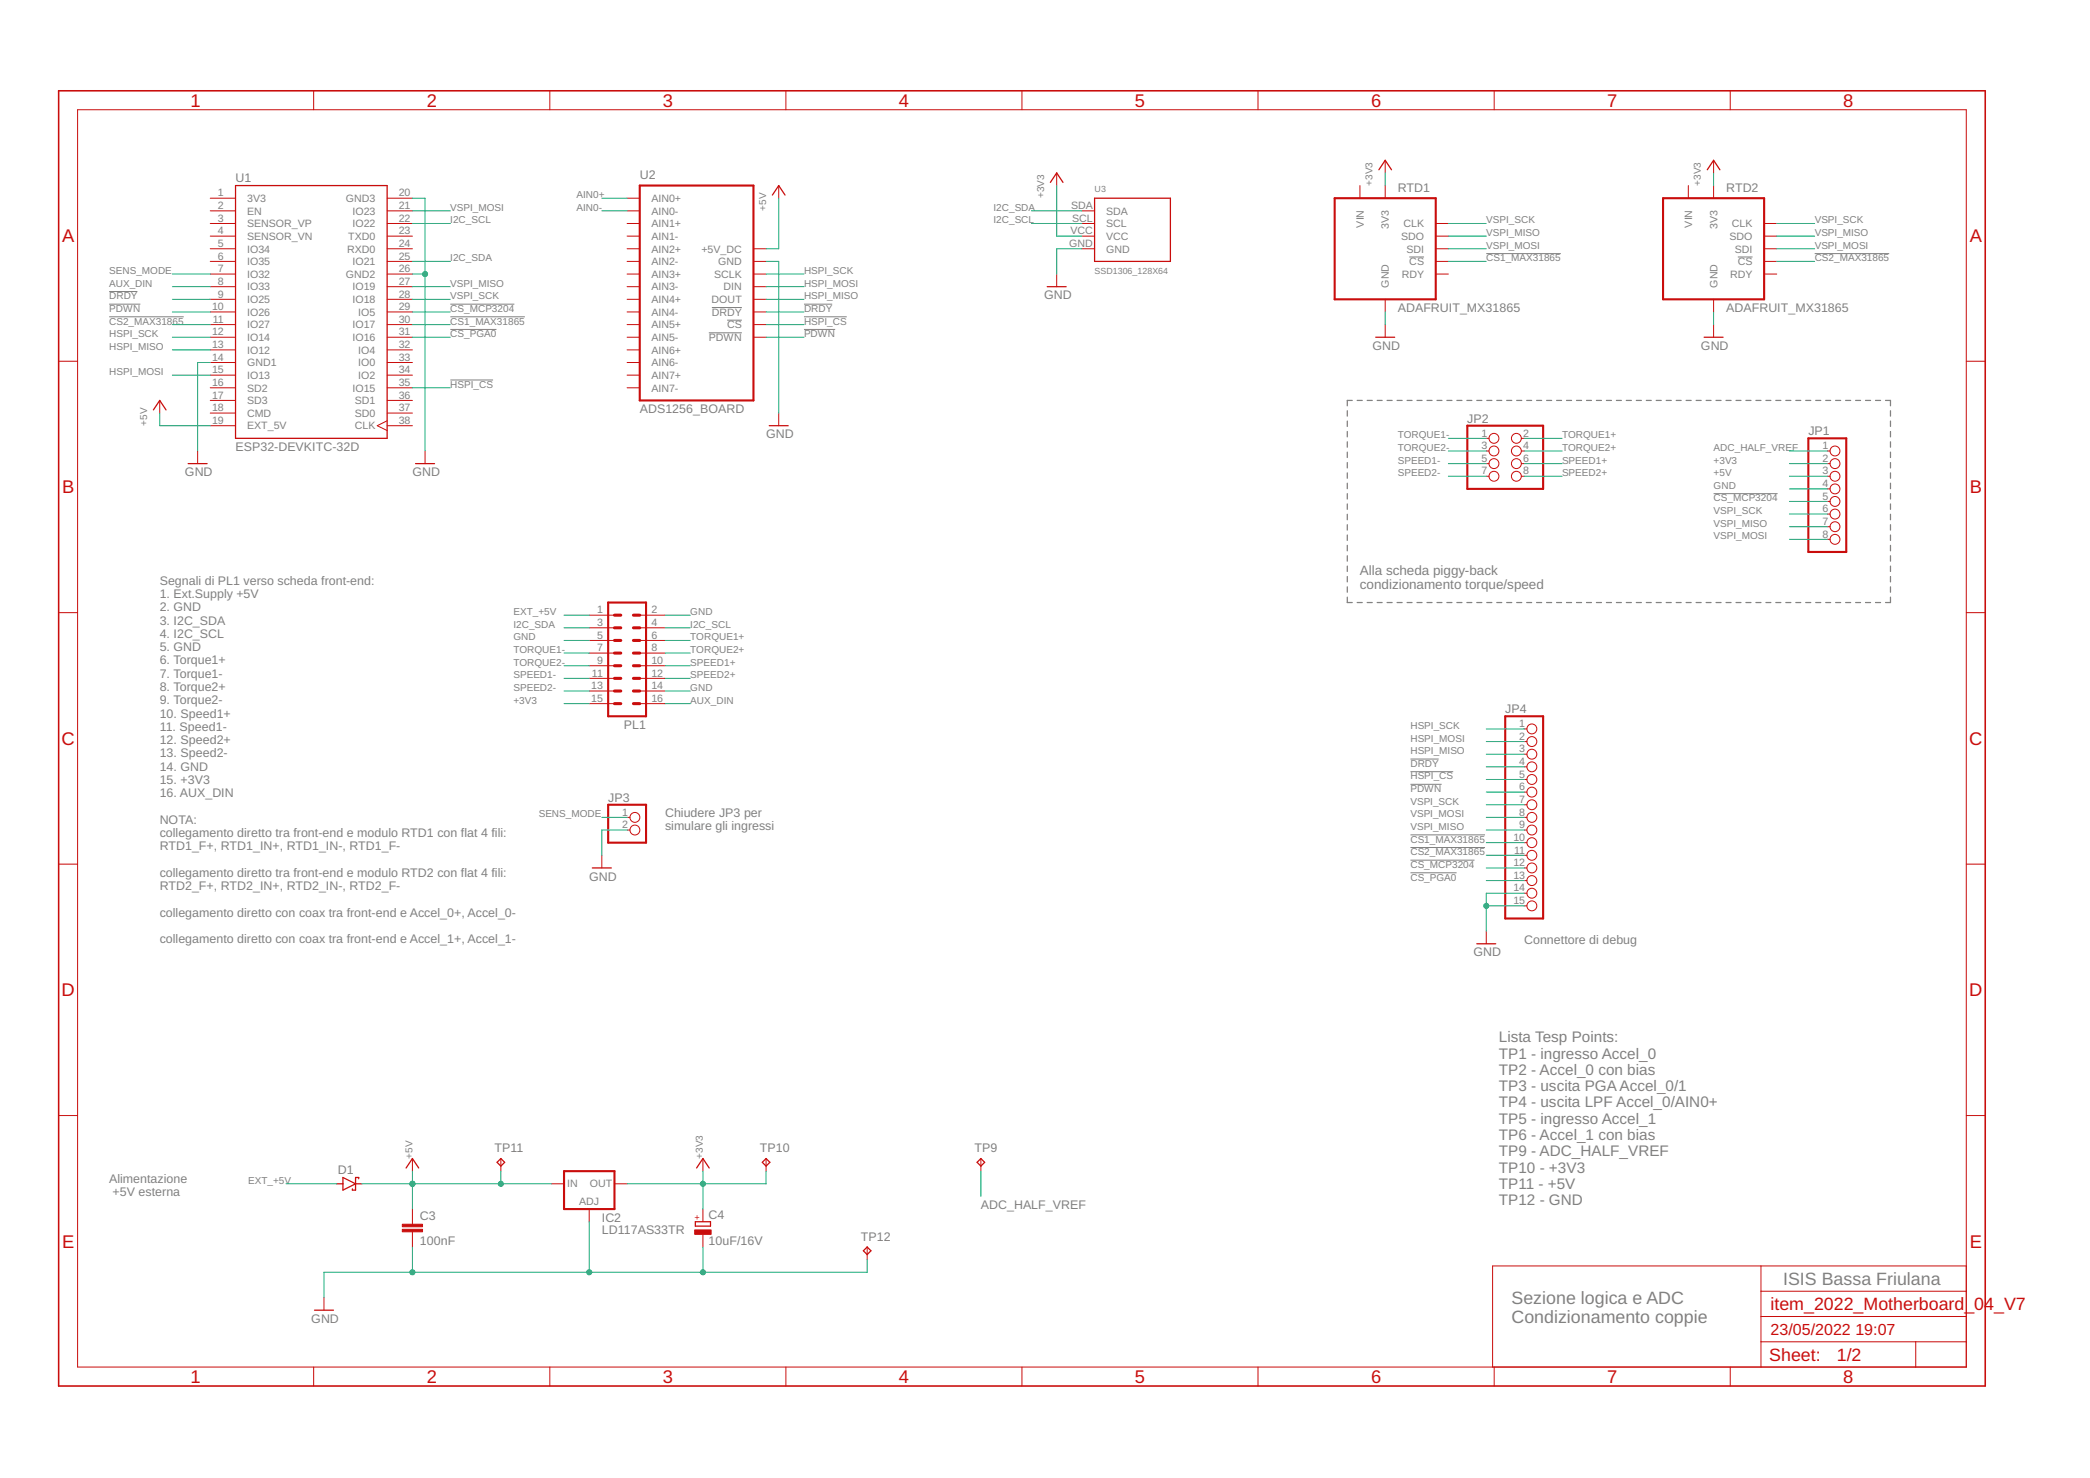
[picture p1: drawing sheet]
<svg xmlns="http://www.w3.org/2000/svg" width="420mm" height="297mm" viewBox="0 0 420 297" stroke-linecap="round" stroke-linejoin="round" font-family="sans-serif">
<g fill="none" stroke="#808080" stroke-width=".25">
<path d="M270.8 82.5v1.1M270.8 84.6v1.1M270.8 86.7v1.1M270.8 88.8v1.1M270.8 90.9v1M270.8 93v1M270.8 95v1.1M270.8 97.1v1.1M270.8 99.2v1.1M271.8 80.5h-1v1.1M272.8 80.5h1.1M274.8 80.5h1.1"/>
<path d="M276.9 80.5h1M278.8 80.5h1.1M280.9 80.5h1M282.9 80.5h1M284.9 80.5h1M286.9 80.5h1M288.9 80.5h1M290.9 80.5h1M292.9 80.5h1M294.9 80.5h1M296.9 80.5h1M298.9 80.5h1"/>
<path d="M300.9 80.5h1M302.9 80.5h1M304.9 80.5h1M306.9 80.5h1M308.9 80.5h1M310.9 80.5h1M312.9 80.5h1M314.9 80.5h1M316.9 80.5h1M318.9 80.5h1M320.9 80.5h1M322.9 80.5h1.1"/>
<path d="M325 80.5h.9M326.9 80.5h1.1M329 80.5h1M331 80.5h1M333 80.5h1M335 80.5h1M337 80.5h1M339 80.5h1M341 80.5h1M343 80.5h1M345 80.5h1M347 80.5h1"/>
<path d="M349 80.5h1M351 80.5h1M353 80.5h1M355 80.5h1M357 80.5h1M359 80.5h1M361 80.5h1M363 80.5h1M365 80.5h1M367 80.5h1M369 80.5h1M371 80.5h1"/>
<path d="M373 80.5h1M375 80.5h1M377 80.5h1.1M379.1 80.5h.9v1.1M380 82.5v1.1M380 84.6v1.1M380 86.7v1.1M380 88.8v1.1M380 90.9v1M380 93v1M380 95v1.1M380 97.1v1.1"/>
<path d="M380 99.2v1.1M270.8 101.3v1.1M270.8 103.4v1.1M270.8 105.5v1M270.8 107.5v1.1M270.8 109.6v1.1M270.8 111.7v1.1M270.8 113.8v1.1M270.8 115.9v1M270.8 117.9v1.1M380 101.3v1.1M380 103.4v1.1"/>
<path d="M380 105.5v1M380 107.5v1.1M380 109.6v1.1M380 111.7v1.1M380 113.8v1.1M380 115.9v1M380 117.9v1.1M270.8 120v1.1h1M272.8 121.1h1.1M274.8 121.1h1.1M276.9 121.1h1M278.8 121.1h1.1"/>
<path d="M280.9 121.1h1M282.9 121.1h1M284.9 121.1h1M286.9 121.1h1M288.9 121.1h1M290.9 121.1h1M292.9 121.1h1M294.9 121.1h1M296.9 121.1h1M298.9 121.1h1M300.9 121.1h1M302.9 121.1h1"/>
<path d="M304.9 121.1h1M306.9 121.1h1M308.9 121.1h1M310.9 121.1h1M312.9 121.1h1M314.9 121.1h1M316.9 121.1h1M318.9 121.1h1M320.9 121.1h1M322.9 121.1h1.1M325 121.1h.9M326.9 121.1h1.1"/>
<path d="M329 121.1h1M331 121.1h1M333 121.1h1M335 121.1h1M337 121.1h1M339 121.1h1M341 121.1h1M343 121.1h1M345 121.1h1M347 121.1h1M349 121.1h1M351 121.1h1"/>
<path d="M353 121.1h1M355 121.1h1M357 121.1h1M359 121.1h1M361 121.1h1M363 121.1h1M365 121.1h1M367 121.1h1M369 121.1h1M371 121.1h1M373 121.1h1M375 121.1h1"/>
<path d="M377 121.1h1.1M380 120v1.1h-.9"/>
</g>
<g fill="none" stroke="#808080" stroke-width=".2">
<path d="M21.9 58.6h5.7M283.3 51.6h3M298.8 51h15M349.4 51.6h2.9M364.8 51h15M21.9 61.1h6.3M21.9 63.7h15M90.5 61.1h12.9M90.5 63.7h15M90.5 76.4h8.6M90.5 66.2h9.3M142.5 66.9h6.6"/>
<path d="M143.1 61.8h6M146.2 64.3h2.9M161.6 61.1h5.7M161.6 63.7h8.6M161.6 66.2h6.3M344.5 99.2h12.9M283.5 152.5h5.7M283.5 155.1h8.6M283.5 157.6h6.3M283.5 167.8h15M283.5 170.3h15M283.5 172.9h12.9"/>
<path d="M283.5 175.4h9.3"/>
</g>
<g fill="none" stroke="#c90d0c" stroke-width=".25">
<path d="M47.3 37.3h30.5v50.8h-30.5zM155.3 39.2l1.2-1.9 1.3 1.9M211.2 36.7l1.2-1.9 1.3 1.9M220 39.8h15.3v12.7h-15.3zM277.2 34.1l1.3-1.9 1.2 1.9M343.2 34.1l1.3-1.9 1.3 1.9M210.5 57.6h3.8M276.6 67.8h3.8M342.6 67.8h3.8M30.8 82.4l1.3-1.9 1.3 1.9M37.8 93.2h3.8M83.5 93.2h3.9"/>
<path d="M154.6 85.6h3.9M119.1 174.4h3.8M296.9 189.7h3.8M67.7 237.9h1.2M68.9 236.6l2.6 1.3-2.6 1.3zM71.5 237.9h1.2M72.1 236.9v-.3h-.6v2.6h-.7v-.3M81.6 234.7l1.3-1.9 1.3 1.9M99.9 233.6l.8-.8 .8 .8-.8 .8zM140 234.7l1.3-1.9 1.3 1.9M153.2 233.6l.8-.8 .8 .8-.8 .8zM196.4 233.6l.8-.8 .8 .8-.8 .8z"/>
<path d="M139.8 245.5h3v.9h-3zM173.6 251.4l.7-.8 .8 .8-.8 .7zM63.2 263.3h3.8"/>
</g>
<g fill="none" stroke="#c90d0c" stroke-width=".2">
<path d="M63.1 18.2v3.9M110.5 18.2v3.9M158 18.2v3.9M205.4 18.2v3.9M252.9 18.2v3.9M300.4 18.2v3.9M347.8 18.2v3.9M15.6 22.1h379.7v252.6h-379.7zM42.3 39.8h5M77.8 39.8h5.1M126.1 39.8h2.5M156.5 37.3v2.5"/>
<path d="M212.4 34.8v2.5M273.4 37.3v2.5M278.5 32.2v2.6M278.5 37.3v2.5M339.4 37.3v2.5M344.5 32.2v2.6M344.5 37.3v2.5M42.3 42.4h5M42.3 44.9h5M42.3 47.5h5M42.3 50h5M42.3 52.5h5"/>
<path d="M42.3 55.1h5M42.3 57.6h5M77.8 42.4h5.1M77.8 44.9h5.1M77.8 47.5h5.1M77.8 50h5.1M77.8 52.5h5.1M77.8 55.1h5.1M77.8 57.6h5.1M126.1 42.4h2.5M126.1 44.9h2.5M126.1 47.5h2.5"/>
<path d="M126.1 50h2.5M126.1 52.5h2.5M126.1 55.1h2.5M126.1 57.6h2.5M151.5 50h2.5M151.5 52.5h2.5M151.5 55.1h2.5M151.5 57.6h2.5M212.4 55.1v2.5M217.5 42.4h2.5M217.5 44.9h2.5M217.5 47.5h2.5"/>
<path d="M217.5 50h2.5M288.6 44.9h2.6M288.6 47.5h2.6M288.6 50h2.6M288.6 52.5h2.6M288.6 55.1h2.6M354.6 44.9h2.6M354.6 47.5h2.6M354.6 50h2.6M354.6 52.5h2.6M354.6 55.1h2.6M11.8 72.6h3.8"/>
<path d="M42.3 60.2h5M42.3 62.7h5M42.3 65.2h5M42.3 67.8h5M42.3 70.3h5M42.3 72.9h5M42.3 75.4h5M42.3 77.9h5M77.8 60.2h5.1M77.8 62.7h5.1M77.8 65.2h5.1M77.8 67.8h5.1"/>
<path d="M77.8 70.3h5.1M77.8 72.9h5.1M77.8 75.4h5.1M77.8 77.9h5.1M126.1 60.2h2.5M126.1 62.7h2.5M126.1 65.2h2.5M126.1 67.8h2.5M126.1 70.3h2.5M126.1 72.9h2.5M126.1 75.4h2.5M126.1 77.9h2.5"/>
<path d="M151.5 60.2h2.5M151.5 62.7h2.5M151.5 65.2h2.5M151.5 67.8h2.5M278.5 60.2v2.5M278.5 65.2v2.6M344.5 60.2v2.5M344.5 65.2v2.6M395.3 72.6h3.8M32.1 80.5v2.5M39.7 90.6v2.6M42.3 80.5h5"/>
<path d="M42.3 83h5M42.3 85.6h5M77.8 80.5h5.1M77.8 83h5.1M77.8 85.6h5.1M77.8 84.6l-2 1 2 .9M85.4 90.6v2.6M156.5 83v2.6M298.8 90.6h.5M298.8 93.2h.5M298.8 95.7h.5M298.8 88.1h.5"/>
<path d="M305.8 90.6h.6M305.8 93.2h.6M305.8 95.7h.6M305.8 88.1h.6M367.3 90.6h.6M367.3 93.2h.6M367.3 95.7h.6M367.3 98.3h.6M367.3 100.8h.6M367.3 103.3h.6M367.3 105.9h.6M367.3 108.4h.6"/>
<path d="M11.8 123.1h3.8M118.4 123.6h5.1M118.4 126.2h5.1M118.4 128.7h5.1M118.4 131.3h5.1M118.4 133.8h5.1M118.4 136.3h5.1M118.4 138.9h5.1M128.6 123.6h5.1M128.6 126.2h5.1M128.6 128.7h5.1M128.6 131.3h5.1"/>
<path d="M128.6 133.8h5.1M128.6 136.3h5.1M128.6 138.9h5.1M395.3 123.1h3.8M118.4 141.4h5.1M128.6 141.4h5.1M306.4 146.5h.6M306.4 149h.6M306.4 151.6h.6M306.4 154.1h.6M306.4 156.7h.6M306.4 159.2h.6"/>
<path d="M11.8 173.7h3.8M121 171.9v2.5M126.1 164.3h.5M126.1 166.8h.5M306.4 164.3h.6M306.4 166.8h.6M306.4 161.7h.6M306.4 169.4h.6M306.4 171.9h.6M306.4 174.4h.6M306.4 177h.6M306.4 179.5h.6"/>
<path d="M395.3 173.7h3.8M298.8 187.1v2.6M306.4 182.1h.6M11.8 224.2h3.8M82.9 232.8v2.6M100.7 232.8v2.6M110.8 237.9h2.6M123.5 237.9h2.6M141.3 232.8v2.6M154 232.8v2.6M197.2 232.8v2.6M395.3 224.2h3.8"/>
<path d="M82.9 243v3M82.9 247.6v3M118.4 243v2.5M141.3 243v2.5M141.3 248.1v2.5M174.3 250.6v2.6M354 254.4v20.3M354 259.5h41.3M395.3 254.4h-95.2v20.3M63.1 274.7v3.9M65.1 260.8v2.5M110.5 274.7v3.9"/>
<path d="M158 274.7v3.9M205.4 274.7v3.9M252.9 274.7v3.9M300.4 274.7v3.9M347.8 274.7v3.9M354 269.7h41.3M354 264.6h41.3M385.1 269.7v5"/>
<circle cx="300.3" cy="90.6" r=".99"/>
<circle cx="300.3" cy="95.7" r=".99"/>
<circle cx="300.3" cy="88.1" r=".99"/>
<circle cx="300.3" cy="93.2" r=".99"/>
<circle cx="304.8" cy="93.2" r=".99"/>
<circle cx="304.8" cy="95.7" r=".99"/>
<circle cx="304.8" cy="88.1" r=".99"/>
<circle cx="304.8" cy="90.6" r=".99"/>
<circle cx="368.9" cy="93.2" r=".99"/>
<circle cx="368.9" cy="90.6" r=".99"/>
<circle cx="368.9" cy="95.7" r=".99"/>
<circle cx="368.9" cy="98.3" r=".99"/>
<circle cx="368.9" cy="103.3" r=".99"/>
<circle cx="368.9" cy="105.9" r=".99"/>
<circle cx="368.9" cy="100.8" r=".99"/>
<circle cx="368.9" cy="108.4" r=".99"/>
<circle cx="308" cy="154.1" r=".99"/>
<circle cx="308" cy="151.6" r=".99"/>
<circle cx="308" cy="156.7" r=".99"/>
<circle cx="308" cy="159.2" r=".99"/>
<circle cx="308" cy="149" r=".99"/>
<circle cx="308" cy="146.5" r=".99"/>
<circle cx="127.6" cy="164.3" r=".99"/>
<circle cx="127.6" cy="166.8" r=".99"/>
<circle cx="308" cy="164.3" r=".99"/>
<circle cx="308" cy="166.8" r=".99"/>
<circle cx="308" cy="169.4" r=".99"/>
<circle cx="308" cy="161.7" r=".99"/>
<circle cx="308" cy="171.9" r=".99"/>
<circle cx="308" cy="177" r=".99"/>
<circle cx="308" cy="174.4" r=".99"/>
<circle cx="308" cy="179.5" r=".99"/>
<circle cx="308" cy="182.1" r=".99"/>
</g>
<path d="M128.6 37.3h22.9v43.2h-22.9zM268.3 39.8h20.3v20.4h-20.3zM334.3 39.8h20.3v20.4h-20.3zM295 85.6h15.2v12.7h-15.2zM363.5 88.1h7.7v22.8h-7.7zM122.3 121.1h7.6v22.9h-7.6zM302.6 144h7.6v40.6h-7.6zM122.3 161.7h7.6v7.7h-7.6zM113.4 235.4h10.1v7.6h-10.1z" fill="none" stroke="#c90d0c" stroke-width=".42"/>
<path d="M11.8 18.2h387.3v260.4h-387.3z" fill="none" stroke="#c90d0c" stroke-width=".32"/>
<g fill="#c90d0c" stroke="#c90d0c" stroke-width=".2">
<path d="M80.9 247.1h4v.5h-4z"/>
<path d="M80.9 246h4v.5h-4z"/>
<path d="M139.7 247.2h3.3v.9h-3.3z"/>
</g>
<g fill="none" stroke="#c90d0c" stroke-width=".61">
<path d="M123.5 133.8h1.3M123.5 131.3h1.3M123.5 128.7h1.3M123.5 126.2h1.3M123.5 123.6h1.3M123.5 136.3h1.3M123.5 138.9h1.3M127.3 133.8h1.3M127.3 131.3h1.3M127.3 128.7h1.3M127.3 126.2h1.3M127.3 123.6h1.3"/>
<path d="M127.3 136.3h1.3M127.3 138.9h1.3M123.5 141.4h1.3M127.3 141.4h1.3"/>
</g>
<g fill="none" stroke="#0dab76" stroke-width=".2">
<path d="M82.9 39.8h2.5v50.8M121 39.8h5.1M156.5 39.8v10.2h-2.5M212.4 37.3v10.2h5.1M278.5 34.8v2.5M344.5 34.8v2.5M34.6 55.1h7.7M34.6 57.6h7.7M82.9 52.5h7.6M82.9 55.1h2.5M82.9 57.6h7.6M82.9 44.9h7.6"/>
<path d="M82.9 42.4h7.6M121 42.4h5.1M154 52.5h2.5v30.5M154 55.1h7.6M154 57.6h7.6M207.3 44.9h10.2M207.3 42.4h10.2M217.5 50h-5.1v5.1M291.2 47.5h7.6M291.2 52.5h7.6M291.2 50h7.6M291.2 44.9h7.6"/>
<path d="M357.2 47.5h7.6M357.2 52.5h7.6M357.2 50h7.6M357.2 44.9h7.6M34.6 67.8h7.7M34.6 75.4h7.7M34.6 70.3h7.7M34.6 60.2h7.7M34.6 62.7h7.7M34.6 65.2h7.7M42.3 72.9h-2.6v17.7M82.9 67.8h7.6"/>
<path d="M82.9 60.2h7.6M82.9 62.7h7.6M82.9 65.2h7.6M82.9 77.9h7.6M154 67.8h7.6M154 60.2h7.6M154 62.7h7.6M154 65.2h7.6M278.5 62.7v2.5M344.5 62.7v2.5M32.1 83v2.6h10.2M291.2 93.2h7.6"/>
<path d="M291.2 95.7h7.6M291.2 90.6h7.6M291.2 88.1h7.6M306.4 93.2h7.6M306.4 95.7h7.6M306.4 90.6h7.6M306.4 88.1h7.6M359.7 93.2h7.6M359.7 98.3h7.6M359.7 95.7h7.6M359.7 90.6h7.6M359.7 103.3h7.6"/>
<path d="M359.7 108.4h7.6M359.7 105.9h7.6M359.7 100.8h7.6M113.4 123.6h5M113.4 128.7h5M113.4 138.9h5M113.4 126.2h5M113.4 131.3h5M113.4 133.8h5M113.4 136.3h5M133.7 123.6h5.1M133.7 128.7h5.1"/>
<path d="M133.7 138.9h5.1M133.7 126.2h5.1M133.7 131.3h5.1M133.7 133.8h5.1M133.7 136.3h5.1M113.4 141.4h5M133.7 141.4h5.1M298.8 146.5h7.6M298.8 149h7.6M298.8 151.6h7.6M298.8 154.1h7.6M298.8 156.7h7.6"/>
<path d="M298.8 159.2h7.6M121 164.3h5.1M126.1 166.8h-5.1v5.1M298.8 166.8h7.6M298.8 161.7h7.6M298.8 164.3h7.6M298.8 169.4h7.6M298.8 171.9h7.6M298.8 174.4h7.6M298.8 177h7.6M306.4 179.5h-7.6v7.6M298.8 182.1h7.6"/>
<path d="M57.5 237.9h10.2M72.7 237.9h38.1M82.9 235.4v7.6M100.7 235.4v2.5M141.3 235.4v7.6M154 235.4v2.5h-27.9M197.2 235.4v5.1M82.9 250.6v5.1M118.4 245.5v10.2M141.3 250.6v5.1M174.3 253.2v2.5h-109.2v5.1"/>
</g>
<g fill="#0dab76" stroke="#0dab76" stroke-width=".2">
<circle cx="141.3" cy="237.9" r=".51"/>
<circle cx="85.4" cy="55.1" r=".51"/>
<circle cx="82.9" cy="255.7" r=".51"/>
<circle cx="118.4" cy="255.7" r=".51"/>
<circle cx="141.3" cy="255.7" r=".51"/>
<circle cx="298.8" cy="182.1" r=".51"/>
<circle cx="82.9" cy="237.9" r=".51"/>
<circle cx="100.7" cy="237.9" r=".51"/>
</g>
<g font-size="3.7" fill="#c90d0c">
<text x="38.3" y="21.4">1</text>
<text x="85.8" y="21.4">2</text>
<text x="133.2" y="21.4">3</text>
<text x="180.7" y="21.4">4</text>
<text x="228.2" y="21.4">5</text>
<text x="275.6" y="21.4">6</text>
<text x="323.1" y="21.4">7</text>
<text x="370.5" y="21.4">8</text>
<text x="12.5" y="48.6">A</text>
<text x="396" y="48.6">A</text>
<text x="12.5" y="99.2">B</text>
<text x="396" y="99.2">B</text>
<text x="12.4" y="149.7">C</text>
<text x="395.9" y="149.7">C</text>
<text x="12.4" y="200.2">D</text>
<text x="395.9" y="200.2">D</text>
<text x="12.5" y="250.8">E</text>
<text x="396" y="250.8">E</text>
<text x="38.3" y="277.9">1</text>
<text x="85.8" y="277.9">2</text>
<text x="133.2" y="277.9">3</text>
<text x="180.7" y="277.9">4</text>
<text x="228.2" y="277.9">5</text>
<text x="275.6" y="277.9">6</text>
<text x="323.1" y="277.9">7</text>
<text x="370.5" y="277.9">8</text>
</g>
<g font-size="3.6" fill="#808080">
<text x="303.9" y="262">Sezione logica e ADC</text>
<text x="358.5" y="258.2">ISIS Bassa Friulana</text>
<text x="303.9" y="265.9">Condizionamento coppie</text>
</g>
<g font-size="3.6" fill="#c90d0c">
<text x="355.9" y="263.3">item_2022_Motherboard_04_V7</text>
<text x="355.7" y="273.6">Sheet:</text>
<text x="369.3" y="273.5">1/2</text>
</g>
<g font-size="3.2" fill="#c90d0c">
<text x="355.9" y="268.4">23/05/2022</text>
<text x="373" y="268.4">19:07</text>
</g>
<g font-size="3.1" fill="#808080">
<text x="301.3" y="209.4">Lista Tesp Points:</text>
<text x="301.3" y="212.7">TP1 - ingresso Accel_0</text>
<text x="301.3" y="216">TP2 - Accel_0 con bias</text>
<text x="301.3" y="219.3">TP3 - uscita PGAAccel_0/1</text>
<text x="301.3" y="222.6">TP4 - uscita LPF Accel_0/AIN0+</text>
<text x="301.3" y="225.9">TP5 - ingresso Accel_1</text>
<text x="301.3" y="229.1">TP6 - Accel_1 con bias</text>
<text x="301.3" y="232.4">TP9 - ADC_HALF_VREF</text>
<text x="301.3" y="235.7">TP10 - +3V3</text>
<text x="301.3" y="239">TP11 - +5V</text>
<text x="301.3" y="242.3">TP12 - GND</text>
</g>
<g font-size="2.7" fill="#808080">
<text x="273.4" y="115.5">Alla scheda piggy-back</text>
<text x="273.4" y="118.4">condizionamento torque/speed</text>
</g>
<g font-size="2.5" fill="#808080">
<text x="47.3" y="36.6">U1</text>
<text x="128.6" y="36">U2</text>
<text x="281" y="38.6">RTD1</text>
<text x="347" y="38.6">RTD2</text>
<text x="209.9" y="60.2">GND</text>
<text x="281" y="62.7">ADAFRUIT_MX31865</text>
<text x="347" y="62.7">ADAFRUIT_MX31865</text>
<text x="275.9" y="70.3">GND</text>
<text x="342" y="70.3">GND</text>
<text x="128.6" y="83">ADS1256_BOARD</text>
<text x="154" y="88.1">GND</text>
<text x="295" y="84.9">JP2</text>
<text x="363.5" y="87.5">JP1</text>
<text x="37.2" y="95.7">GND</text>
<text x="47.3" y="90.7">ESP32-DEVKITC-32D</text>
<text x="82.9" y="95.7">GND</text>
<text x="32.1" y="117.5">Segnali di PL1 verso scheda front-end:</text>
<text x="32.1" y="120.2">1. Ext.Supply +5V</text>
<text x="32.1" y="122.9">2. GND</text>
<text x="32.1" y="125.5">3. I2C_SDA</text>
<text x="32.1" y="128.2">4. I2C_SCL</text>
<text x="32.1" y="130.9">5. GND</text>
<text x="32.1" y="133.5">6. Torque1+</text>
<text x="32.1" y="136.2">7. Torque1-</text>
<text x="32.1" y="138.9">8. Torque2+</text>
<text x="32.1" y="141.5">9. Torque2-</text>
<text x="302.6" y="143.3">JP4</text>
<text x="32.1" y="144.2">10. Speed1+</text>
<text x="32.1" y="146.9">11. Speed1-</text>
<text x="32.1" y="149.5">12. Speed2+</text>
<text x="125.4" y="146.5">PL1</text>
<text x="32.1" y="152.2">13. Speed2-</text>
<text x="32.1" y="154.9">14. GND</text>
<text x="32.1" y="157.5">15. +3V3</text>
<text x="32.1" y="160.2">16. AUX_DIN</text>
<text x="122.3" y="161.1">JP3</text>
<text x="32.1" y="165.5">NOTA:</text>
<text x="133.7" y="164.1">Chiudere JP3 per</text>
<text x="133.7" y="166.8">simulare gli ingressi</text>
<text x="32.1" y="168.2">collegamento diretto tra front-end e modulo RTD1 con flat 4 fili:</text>
<text x="32.1" y="170.9">RTD1_F+, RTD1_IN+, RTD1_IN-, RTD1_F-</text>
<text x="32.1" y="176.2">collegamento diretto tra front-end e modulo RTD2 con flat 4 fili:</text>
<text x="32.1" y="178.9">RTD2_F+, RTD2_IN+, RTD2_IN-, RTD2_F-</text>
<text x="118.5" y="177">GND</text>
<text x="32.1" y="184.2">collegamento diretto con coax tra front-end e Accel_0+, Accel_0-</text>
<text x="32.1" y="189.5">collegamento diretto con coax tra front-end e Accel_1+, Accel_1-</text>
<text x="306.4" y="189.7">Connettore di debug</text>
<text x="296.2" y="192.2">GND</text>
<text x="99.4" y="231.6">TP11</text>
<text x="152.7" y="231.6">TP10</text>
<text x="195.9" y="231.6">TP9</text>
<text x="21.9" y="237.8">Alimentazione</text>
<text x="67.9" y="236">D1</text>
<text x="22.6" y="240.5">+5V esterna</text>
<text x="84.4" y="245.2">C3</text>
<text x="121" y="245.5">IC2</text>
<text x="142.5" y="245.1">C4</text>
<text x="197.2" y="243">ADC_HALF_VREF</text>
<text x="84.4" y="250.2">100nF</text>
<text x="121" y="248.1">LD117AS33TR</text>
<text x="142.5" y="250.1">10uF/16V</text>
<text x="173.1" y="249.3">TP12</text>
<text x="62.6" y="265.9">GND</text>
</g>
<g font-size="2.1" fill="#808080">
<text x="43.8" y="39.5">1</text>
<text x="49.7" y="40.6">3V3</text>
<text x="69.5" y="40.6">GND3</text>
<text x="80.2" y="39.5">20</text>
<text x="131" y="40.6">AIN0+</text>
<text x="43.8" y="42">2</text>
<text x="43.8" y="44.6">3</text>
<text x="43.8" y="47.1">4</text>
<text x="49.7" y="43.1">EN</text>
<text x="49.7" y="45.7">SENSOR_VP</text>
<text x="70.9" y="45.7">IO22</text>
<text x="70.9" y="43.1">IO23</text>
<text x="80.2" y="47.1">23</text>
<text x="80.2" y="44.6">22</text>
<text x="80.2" y="42">21</text>
<text x="131" y="45.7">AIN1+</text>
<text x="131" y="43.1">AIN0-</text>
<text x="215.2" y="47.1">VCC</text>
<text x="215.3" y="42">SDA</text>
<text x="215.5" y="44.6">SCL</text>
<text x="222.4" y="45.7">SCL</text>
<text x="222.4" y="43.1">SDA</text>
<text x="274.1" y="45.7" transform="rotate(-90 274.1 45.7)">VIN</text>
<text x="279.2" y="46" transform="rotate(-90 279.2 46)">3V3</text>
<text x="282.1" y="45.7">CLK</text>
<text x="340.2" y="45.7" transform="rotate(-90 340.2 45.7)">VIN</text>
<text x="345.3" y="46" transform="rotate(-90 345.3 46)">3V3</text>
<text x="348.2" y="45.7">CLK</text>
<text x="43.8" y="49.6">5</text>
<text x="43.8" y="52.2">6</text>
<text x="49.7" y="48.2">SENSOR_VN</text>
<text x="49.7" y="50.8">IO34</text>
<text x="49.7" y="53.3">IO35</text>
<text x="69.8" y="50.8">RXD0</text>
<text x="70" y="48.2">TXD0</text>
<text x="70.9" y="53.3">IO21</text>
<text x="80.2" y="52.2">25</text>
<text x="80.2" y="49.6">24</text>
<text x="131" y="50.8">AIN2+</text>
<text x="131" y="48.2">AIN1-</text>
<text x="131" y="53.3">AIN2-</text>
<text x="141" y="50.8">+5V_DC</text>
<text x="144.4" y="53.3">GND</text>
<text x="214.9" y="49.6">GND</text>
<text x="222.4" y="50.8">GND</text>
<text x="222.4" y="48.2">VCC</text>
<text x="281.6" y="48.2">SDO</text>
<text x="282.7" y="50.8">SDI</text>
<text x="283.3" y="53.3">CS</text>
<text x="347.7" y="48.2">SDO</text>
<text x="348.8" y="50.8">SDI</text>
<text x="349.4" y="53.3">CS</text>
<text x="43.8" y="54.7">7</text>
<text x="43.8" y="57.3">8</text>
<text x="43.8" y="59.8">9</text>
<text x="49.7" y="55.8">IO32</text>
<text x="49.7" y="58.4">IO33</text>
<text x="69.5" y="55.8">GND2</text>
<text x="70.9" y="58.4">IO19</text>
<text x="80.2" y="59.8">28</text>
<text x="80.2" y="57.3">27</text>
<text x="80.2" y="54.7">26</text>
<text x="131" y="55.8">AIN3+</text>
<text x="131" y="58.4">AIN3-</text>
<text x="143.6" y="55.8">SCLK</text>
<text x="145.5" y="58.4">DIN</text>
<text x="279.2" y="57.8" transform="rotate(-90 279.2 57.8)">GND</text>
<text x="281.8" y="55.8">RDY</text>
<text x="345.3" y="57.8" transform="rotate(-90 345.3 57.8)">GND</text>
<text x="347.8" y="55.8">RDY</text>
<text x="42.6" y="62.3">10</text>
<text x="42.8" y="64.9">11</text>
<text x="49.7" y="60.9">IO25</text>
<text x="49.7" y="63.5">IO26</text>
<text x="49.7" y="66">IO27</text>
<text x="70.9" y="66">IO17</text>
<text x="70.9" y="60.9">IO18</text>
<text x="72" y="63.5">IO5</text>
<text x="80.2" y="64.9">30</text>
<text x="80.2" y="62.3">29</text>
<text x="131" y="60.9">AIN4+</text>
<text x="131" y="66">AIN5+</text>
<text x="131" y="63.5">AIN4-</text>
<text x="143.1" y="60.9">DOUT</text>
<text x="143.1" y="63.5">DRDY</text>
<text x="146.2" y="66">CS</text>
<text x="42.6" y="67.4">12</text>
<text x="42.6" y="70">13</text>
<text x="49.7" y="68.5">IO14</text>
<text x="49.7" y="71.1">IO12</text>
<text x="70.9" y="68.5">IO16</text>
<text x="72" y="71.1">IO4</text>
<text x="80.2" y="70">32</text>
<text x="80.2" y="67.4">31</text>
<text x="131" y="71.1">AIN6+</text>
<text x="131" y="68.5">AIN5-</text>
<text x="142.5" y="68.5">PDWN</text>
<text x="42.6" y="72.5">14</text>
<text x="42.6" y="75">15</text>
<text x="42.6" y="77.6">16</text>
<text x="49.7" y="73.6">GND1</text>
<text x="49.7" y="76.2">IO13</text>
<text x="72" y="76.2">IO2</text>
<text x="72" y="73.6">IO0</text>
<text x="80.2" y="77.6">35</text>
<text x="80.2" y="75">34</text>
<text x="80.2" y="72.5">33</text>
<text x="131" y="76.2">AIN7+</text>
<text x="131" y="73.6">AIN6-</text>
<text x="42.6" y="80.1">17</text>
<text x="42.6" y="82.7">18</text>
<text x="49.7" y="78.7">SD2</text>
<text x="49.7" y="81.2">SD3</text>
<text x="49.7" y="83.8">CMD</text>
<text x="70.9" y="78.7">IO15</text>
<text x="71.3" y="83.8">SD0</text>
<text x="71.3" y="81.2">SD1</text>
<text x="80.2" y="82.7">37</text>
<text x="80.2" y="80.1">36</text>
<text x="131" y="78.7">AIN7-</text>
<text x="42.6" y="85.2">19</text>
<text x="49.7" y="86.3">EXT_5V</text>
<text x="71.3" y="86.3">CLK</text>
<text x="80.2" y="85.2">38</text>
<text x="297.8" y="87.7">1</text>
<text x="306.2" y="87.7">2</text>
<text x="297.8" y="90.3">3</text>
<text x="297.8" y="92.8">5</text>
<text x="297.8" y="95.4">7</text>
<text x="306.2" y="90.3">4</text>
<text x="306.2" y="92.8">6</text>
<text x="306.2" y="95.4">8</text>
<text x="366.4" y="90.3">1</text>
<text x="366.4" y="92.8">2</text>
<text x="366.4" y="95.4">3</text>
<text x="366.4" y="97.9">4</text>
<text x="366.4" y="100.4">5</text>
<text x="366.4" y="103">6</text>
<text x="366.4" y="105.5">7</text>
<text x="366.4" y="108">8</text>
<text x="120" y="123.3">1</text>
<text x="120" y="125.8">3</text>
<text x="131" y="123.3">2</text>
<text x="131" y="125.8">4</text>
<text x="120" y="128.4">5</text>
<text x="120" y="130.9">7</text>
<text x="131" y="128.4">6</text>
<text x="131" y="130.9">8</text>
<text x="119" y="136">11</text>
<text x="120" y="133.4">9</text>
<text x="131" y="133.4">10</text>
<text x="131" y="136">12</text>
<text x="118.8" y="138.5">13</text>
<text x="118.8" y="141.1">15</text>
<text x="131" y="138.5">14</text>
<text x="131" y="141.1">16</text>
<text x="305.4" y="146.1">1</text>
<text x="305.4" y="148.7">2</text>
<text x="305.4" y="151.2">3</text>
<text x="305.4" y="153.8">4</text>
<text x="305.4" y="156.3">5</text>
<text x="305.4" y="158.8">6</text>
<text x="305.4" y="161.4">7</text>
<text x="125.1" y="163.9">1</text>
<text x="125.1" y="166.5">2</text>
<text x="305.4" y="163.9">8</text>
<text x="305.4" y="166.5">9</text>
<text x="304.2" y="169">10</text>
<text x="304.4" y="171.5">11</text>
<text x="304.2" y="174.1">12</text>
<text x="304.2" y="176.6">13</text>
<text x="304.2" y="179.2">14</text>
<text x="304.2" y="181.7">15</text>
<text x="114" y="238.6">IN</text>
<text x="118.6" y="238.6">OUT</text>
<text x="116.4" y="242.2">ADJ</text>
</g>
<g font-size="2" fill="#808080">
<text x="115.9" y="39.8">AIN0+</text>
<text x="209.9" y="39.8" transform="rotate(-90 209.9 39.8)">+3V3</text>
<text x="275.9" y="37.3" transform="rotate(-90 275.9 37.3)">+3V3</text>
<text x="342" y="37.3" transform="rotate(-90 342 37.3)">+3V3</text>
<text x="90.5" y="42.4">VSPI_MOSI</text>
<text x="90.5" y="44.9">I2C_SCL</text>
<text x="115.9" y="42.4">AIN0-</text>
<text x="154" y="42.4" transform="rotate(-90 154 42.4)">+5V</text>
<text x="199.7" y="44.9">I2C_SCL</text>
<text x="199.7" y="42.4">I2C_SDA</text>
<text x="298.8" y="44.9">VSPI_SCK</text>
<text x="298.8" y="47.5">VSPI_MISO</text>
<text x="364.8" y="44.9">VSPI_SCK</text>
<text x="364.8" y="47.5">VSPI_MISO</text>
<text x="90.5" y="52.5">I2C_SDA</text>
<text x="298.8" y="50">VSPI_MOSI</text>
<text x="298.8" y="52.5">CS1_MAX31865</text>
<text x="364.8" y="50">VSPI_MOSI</text>
<text x="364.8" y="52.5">CS2_MAX31865</text>
<text x="21.9" y="55.1">SENS_MODE</text>
<text x="21.9" y="57.6">AUX_DIN</text>
<text x="90.5" y="57.6">VSPI_MISO</text>
<text x="161.6" y="55.1">HSPI_SCK</text>
<text x="161.6" y="57.6">HSPI_MOSI</text>
<text x="21.9" y="60.2">DRDY</text>
<text x="21.9" y="62.7">PDWN</text>
<text x="21.9" y="65.2">CS2_MAX31865</text>
<text x="90.5" y="60.2">VSPI_SCK</text>
<text x="90.5" y="65.2">CS1_MAX31865</text>
<text x="90.5" y="62.7">CS_MCP3204</text>
<text x="161.6" y="60.2">HSPI_MISO</text>
<text x="161.6" y="62.7">DRDY</text>
<text x="161.6" y="65.2">HSPI_CS</text>
<text x="21.9" y="67.8">HSPI_SCK</text>
<text x="21.9" y="70.3">HSPI_MISO</text>
<text x="90.5" y="67.8">CS_PGA0</text>
<text x="161.6" y="67.8">PDWN</text>
<text x="21.9" y="75.4">HSPI_MOSI</text>
<text x="90.5" y="77.9">HSPI_CS</text>
<text x="29.6" y="85.5" transform="rotate(-90 29.6 85.5)">+5V</text>
<text x="281" y="88.1">TORQUE1-</text>
<text x="314" y="88.1">TORQUE1+</text>
<text x="281" y="90.6">TORQUE2-</text>
<text x="281" y="93.2">SPEED1-</text>
<text x="281" y="95.7">SPEED2-</text>
<text x="314" y="90.6">TORQUE2+</text>
<text x="314" y="93.2">SPEED1+</text>
<text x="314" y="95.7">SPEED2+</text>
<text x="344.5" y="93.2">+3V3</text>
<text x="344.5" y="95.7">+5V</text>
<text x="344.5" y="90.6">ADC_HALF_VREF</text>
<text x="344.5" y="98.2">GND</text>
<text x="344.5" y="100.8">CS_MCP3204</text>
<text x="344.5" y="103.3">VSPI_SCK</text>
<text x="344.5" y="105.9">VSPI_MISO</text>
<text x="344.5" y="108.4">VSPI_MOSI</text>
<text x="103.2" y="123.6">EXT_+5V</text>
<text x="138.8" y="123.6">GND</text>
<text x="103.2" y="128.7">GND</text>
<text x="103.2" y="126.2">I2C_SDA</text>
<text x="103.2" y="131.3">TORQUE1-</text>
<text x="138.8" y="126.2">I2C_SCL</text>
<text x="138.8" y="128.7">TORQUE1+</text>
<text x="138.8" y="131.3">TORQUE2+</text>
<text x="103.2" y="133.8">TORQUE2-</text>
<text x="103.2" y="136.3">SPEED1-</text>
<text x="138.8" y="133.8">SPEED1+</text>
<text x="138.8" y="136.3">SPEED2+</text>
<text x="103.2" y="141.4">+3V3</text>
<text x="103.2" y="138.9">SPEED2-</text>
<text x="138.8" y="138.9">GND</text>
<text x="138.8" y="141.4">AUX_DIN</text>
<text x="283.5" y="146.5">HSPI_SCK</text>
<text x="283.5" y="149">HSPI_MOSI</text>
<text x="283.5" y="151.6">HSPI_MISO</text>
<text x="283.5" y="154.1">DRDY</text>
<text x="283.5" y="156.7">HSPI_CS</text>
<text x="283.5" y="159.2">PDWN</text>
<text x="283.5" y="161.7">VSPI_SCK</text>
<text x="108.3" y="164.3">SENS_MODE</text>
<text x="283.5" y="164.3">VSPI_MOSI</text>
<text x="283.5" y="166.8">VSPI_MISO</text>
<text x="283.5" y="169.4">CS1_MAX31865</text>
<text x="283.5" y="171.9">CS2_MAX31865</text>
<text x="283.5" y="174.4">CS_MCP3204</text>
<text x="283.5" y="177">CS_PGA0</text>
<text x="82.9" y="232.8" transform="rotate(-90 82.9 232.8)">+5V</text>
<text x="141.3" y="232.8" transform="rotate(-90 141.3 232.8)">+3V3</text>
<text x="49.9" y="237.9">EXT_+5V</text>
</g>
<g font-size="1.8" fill="#808080">
<text x="220" y="38.6">U3</text>
<text x="220" y="55.1">SSD1306_128X64</text>
</g>
<text font-size="1.8" fill="#c90d0c" x="140.7" y="245.1" transform="rotate(-90 140.7 245.1)">+</text>
</svg>
